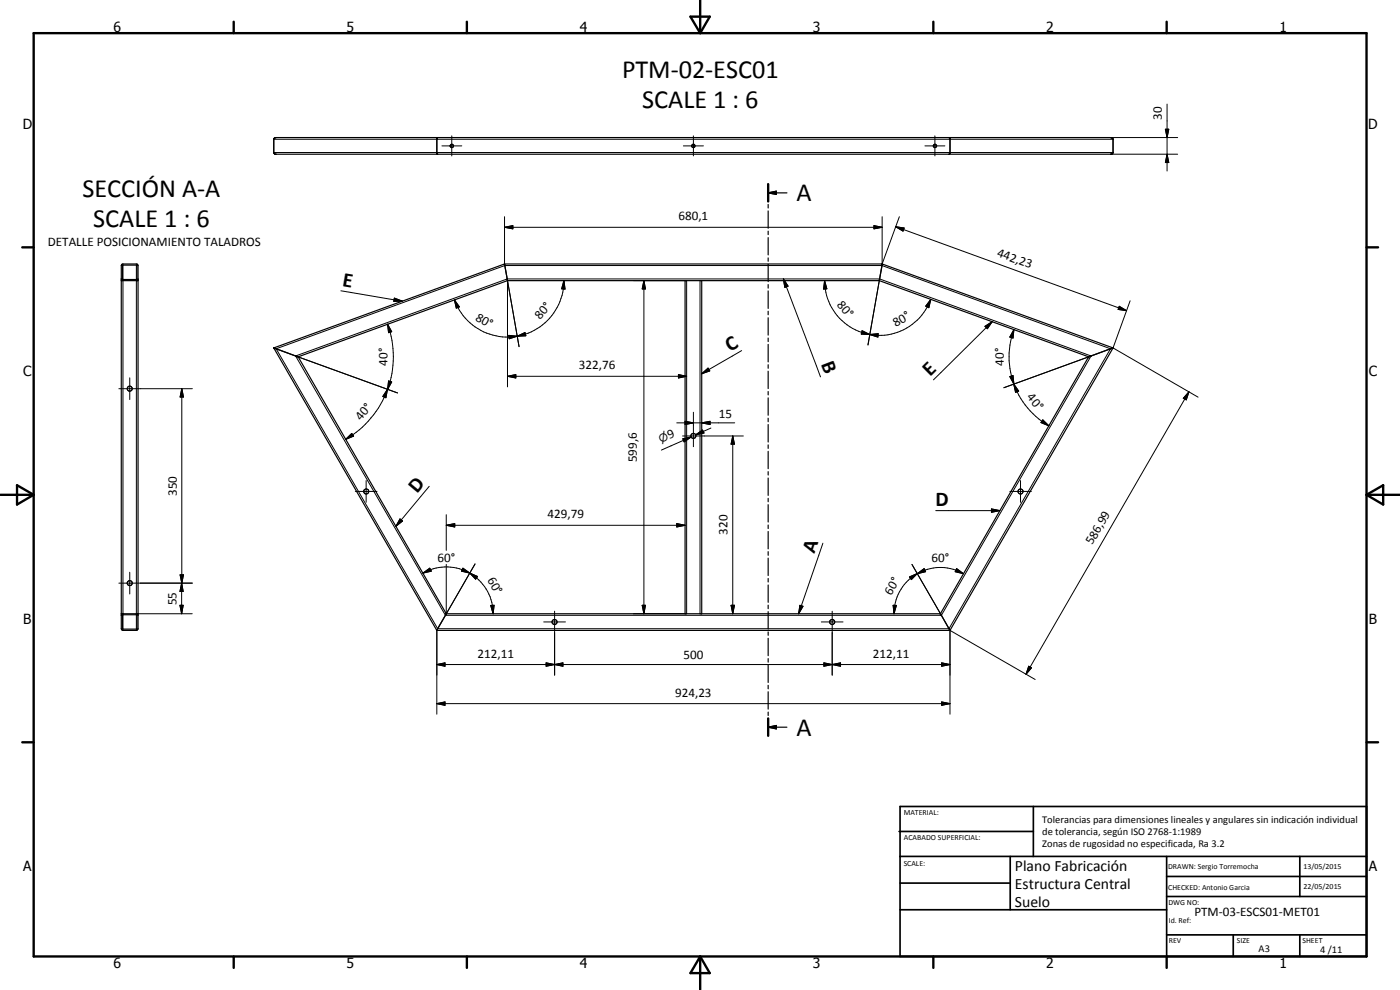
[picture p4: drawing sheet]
<svg xmlns="http://www.w3.org/2000/svg" width="420mm" height="297mm" viewBox="0 0 420 297" stroke-linecap="round" stroke-linejoin="round" font-family="sans-serif">
<g fill="none" stroke="#000" stroke-width=".35">
<path d="M82.2 41.5l.7-.2h250.4l.7 .5v4l-.5 .5h-250.8l-.5-.5zM131.3 41.3l-.2 .4v4.2l.2 .4M230.5 57.9l2.5-.5v.9zM230.5 55.2v5.3M230.5 57.9h5.7M284.8 41.3l.3 .4v4.2l-.2 .4M36.6 79.3l4.3-.1 .5 .5v108.9l-.5 .5h-4l-.5-.5v-108.9zM36.7 79.7l4.3-.2v4.3h-4.2zM151.4 79.2l.9 5M151.4 79.2l-69.2 25.2M151.4 79.2h113.3M230.5 61.3v1.1"/>
<path d="M230.5 63.3v5.2M230.5 69.3v1.1M230.5 71.3v5.2M230.5 77.4v1M230.5 79.3v5.2M264.7 79.2l-.8 5M264.7 79.2l69.3 25.2M36.4 84.2h5M36.4 83.7l.5 .5M41.1 83.8h-.1M41.4 83.7l-.5 .5M152.3 84.2l-62.8 22.9"/>
<path d="M152.3 84.2h111.6M205.6 84.2v99.9M210.6 84.2v99.9M230.5 85.4v1M230.5 87.3v5.2M230.5 93.4v1M230.5 95.3v5.2M263.9 84.2l62.8 22.9M82.2 104.4l7.3 2.7M82.2 104.4l48.9 84.7M89.5 107.1l44.4 77M230.5 101.4v1.1"/>
<path d="M230.5 103.3v5.3M230.5 109.4v1.1M230.5 111.4v5.2M230.5 117.5v1M230.5 119.4v5.2M326.7 107.1l-44.5 77M334 104.4h.1M334 104.4l-7.3 2.7M334 104.4l-48.9 84.7M230.5 125.5v1M230.5 127.4v5.2M230.5 133.5v1"/>
<path d="M230.5 135.4v5.2M230.5 141.5v1M230.5 143.4v5.2M230.5 149.5v1M230.5 151.4v5.2M230.5 157.5v1.1M230.5 159.5v5.2M230.5 165.5v1.1M230.5 167.5v5.2M230.5 173.6v1M230.5 175.5v5.2M36.4 184.1h5"/>
<path d="M36.8 184.5h4.3v4.2h-4.3zM36.8 184.1l-.4 .5M41 184.5h.1M41.1 184.1l.3 .5M131.1 189.1h154M133.9 184.1l-2.8 5M133.9 184.1h148.3M230.5 181.6v1M230.5 183.5v5.2M230.5 189.6v1M230.5 191.5v5.2M230.5 197.6v1.1"/>
<path d="M230.5 199.5v5.3M282.2 184.1l2.9 5M230.5 218.2l2.5-.5v1zM230.5 205.6v1.1M230.5 207.6v5.2M230.5 213.7v1M230.5 215.6v5.2M230.5 218.2h5.7"/>
<circle cx="135.6" cy="43.8" r=".5"/>
<circle cx="208.1" cy="43.8" r=".49"/>
<circle cx="280.6" cy="43.8" r=".49"/>
<circle cx="38.9" cy="116.6" r=".76"/>
<circle cx="208.1" cy="130.8" r=".75"/>
<circle cx="109.9" cy="147.5" r=".75"/>
<circle cx="306.3" cy="147.5" r=".74"/>
<circle cx="38.9" cy="175" r=".76"/>
<circle cx="166.4" cy="186.6" r=".76"/>
<circle cx="249.7" cy="186.6" r=".76"/>
</g>
<g fill="none" stroke="#000" stroke-width=".3">
<path d="M349.7 38.8h1.1l-.5 2.5zM350.3 31.2v20.1M82.2 41.8h251.8M82.2 45.8h251.8M132.6 43.8h6M135.6 40.8v6M205.1 43.8h6M208.1 40.8v6M277.6 43.8h6M280.6 40.8v6M333.3 46.3h20.1M333.3 41.3h20.1"/>
<path d="M350.3 46.3l.5 2.5h-1.1zM36.9 79.5v4.4M40.9 79.5v4.4M151.4 68.2l2.5-.5v1zM151.4 68.2h113.3M151.4 65v14.2M262.3 67.7l2.4 .5-2.4 .5zM264.7 65v14.2l5.2-14.2M268.8 68l2.5 .4-.3 .9zM268.8 68l69.3 25.2M36.9 84.2v99.9M40.9 84.2v99.9h16.8"/>
<path d="M102.3 87.2l18.4 3.1M116.3 97.3l1.2 2.2-.9 .3zM116.3 97.3a28.4 28.4 0 0 1 0 19.5M118.4 89.5l2.3 .8-2.5 .1zM136.4 90l1.5 2.1-1 .4zM136.4 90a16.9 16.9 0 0 0 18.8 10.9M152.2 83.7l-63.5 23.1M152.2 83.7h111.8M152.2 83.7l3.6 20.3M152.3 84.2v31.9M169.2 84.2l.4 2.5h-1zM169.2 84.2a16.9 16.9 0 0 1-14 16.7"/>
<path d="M190.1 84.2h15.5M193.2 84.2l.5 2.5h-1zM193.2 84.2v99.9M206.1 84.2v99.9M210.1 84.2v99.9M235.1 83.7l1.4 2.2-1 .3zM235.1 83.7l11.1 29.4M247.5 84.2l.6 2.5h-.9zM247.5 84.2a16.4 16.4 0 0 0 13.5 16.2M258.7 99.2l2.3 1.2-2.5-.2zM264 83.7l63.4 23.1M264 83.7l-3.5 19.8"/>
<path d="M279.3 89.8l-.5 2.5-1-.4zM279.3 89.8a16.5 16.5 0 0 1-18.3 10.6M295.6 97.9l2.2-1.4-1.5 2.1zM297.8 96.5l-17.6 17.5M304.3 98.9l-.3 2.5-.9-.3zM304.3 98.9a23.5 23.5 0 0 0 0 16.3M335.9 91.9l2.2 1.3-2.5-.4zM339.2 90.3l-5.2 14.1 25.6 14.8M35.7 116.6h22M38.9 113.4v6.5M54.6 116.6l.5 2.5h-1.1zM54.6 116.6l-.1 67.5"/>
<path d="M82.9 104.6l68.6-24.9h113.2l68.6 24.9-48.5 84h-153.5zM88.7 106.8l45 77.8M88.7 106.8l30.6 11.1M116.3 116.8l-.5 2.5-.9-.3zM116.3 116.8a29.1 29.1 0 0 1-12.6 15M116.6 114.3l.9 .3-1.2 2.2zM152.3 112.9l2.5-.5v1zM152.3 112.9h53.8M152.7 100.6l2.5 .3-2.4 .7zM155.2 100.9l2.4-1.1 .2 1zM203.6 112.4l2.5 .5-2.5 .5zM210.6 112.1l1.9-1.7 .5 .9z"/>
<path d="M222.6 105.2l-12 6.9M261 100.4l2.6-.3-.1 1zM303.1 113l.9-.3 .3 2.5zM304.2 115.2l1.5 2.1-.9 .4zM304.2 115.2a24.2 24.2 0 0 0 10.6 12.6M327.4 106.8l-44.9 77.8M327.4 106.8l-26.1 9.5M356.8 117.6l-.8 2.4-.9-.5zM356.8 117.6l-48.9 84.7M103.7 131.8l1.9-1.8 .5 .9zM203.1 126.9h17.4M204.8 130.8h18.3"/>
<path d="M204.9 131.7l2.5-.6-2.1 1.5zM205.6 126.4l2.5 .5-2.5 .5zM207.4 131.1l-2.3 1M207.4 131.1l-8.9 3.9M208.1 123.7v10.3M208.8 130.5l2.1-1.5 .4 .9zM210.6 126.9l2.5-.5v1zM213.3 128.4l-4.5 2.1M219.9 130.8l.5 2.5h-1zM219.9 130.8v53.3M313 126l1.8 1.8-2.4-1zM106.6 147.4h6.5"/>
<path d="M109.9 144.2v6.5M120 155.7l.8 .6-2 1.6zM128.8 145.9l-10 12M133.9 157.6l2.6-.5v1zM133.9 157.6h71.7M133.9 154.4v10.7M203.1 157.1l2.5 .5-2.5 .5zM280.8 153.2h19.2M297.5 152.7l2.5 .5-2.5 .5zM303.1 147.4h6.4M306.3 144.2v6.5M35.7 175h22"/>
<path d="M38.9 171.7v6.5M54 172.5h1.1l-.5 2.5zM54.5 175l.5 2.5h-1zM126.9 172l2.1-1.5 .4 .9zM126.9 172a14.1 14.1 0 0 1 14.1 0M133.9 169.3v14.8M138.9 170.5l2.1 1.5-2.5-.6zM141 172l2.3 1-.6 .8zM141 172a14.1 14.1 0 0 1 7 12.1M142.6 169.2l-8.9 15.4M247 163l-7.3 21.1M273 173.1l2.3-1-1.8 1.8z"/>
<path d="M273.7 169.3l8.8 15.3M275.3 172.1l2.1-1.5 .4 .9zM275.3 172.1a13.8 13.8 0 0 0-6.6 8.7l-.4 3.3M275.3 172.1a13.7 13.7 0 0 1 10.8-1.3l3 1.3M287.1 170.6l2 1.5-2.4-.6zM36.9 184.4v4.4M40.9 184.4v4.4M54 181.6h1l-.5 2.5zM131.1 199.4l2.5-.5v1zM131.1 189.1v25.2M131.1 199.4h154M133.7 184.6h148.8"/>
<path d="M147.3 181.7l1-.1-.3 2.5zM163.2 186.6h6.5M163.9 198.9l2.5 .5-2.5 .5zM166.4 199.4l2.5-.5v1zM166.4 183.4v19.2M190.1 184.1h15.5M192.7 181.6h1l-.5 2.5zM219.4 181.6h1l-.5 2.5zM240.1 181.6l.9 .3-1.3 2.2zM246.5 186.6h6.5M247.3 198.9l2.5 .5-2.5 .5zM247.3 198.9l5 1v-1l-5 1z"/>
<path d="M249.8 199.4l2.5-.5v1zM249.8 183.4v19.2M268 181.6l1 .1-.7 2.4zM282.6 198.9l2.5 .5-2.5 .5zM308.7 199.9l.9 .5-1.7 1.9zM131.1 211.1l2.5-.5v1zM131.1 211.1h154M282.6 210.6l2.5 .5-2.5 .5zM310.7 203.9l-25.6-14.8v25.2"/>
</g>
<g fill="#000">
<circle cx="326.7" cy="107.1" r=".18"/>
<circle cx="133.9" cy="184.1" r=".18"/>
<circle cx="282.2" cy="184.1" r=".18"/>
</g>
<g fill="none" stroke="#000" stroke-width=".71">
<path d="M10.1 9.9h400v277.1h-400zM70.1 6.5v3.4M140.1 6.5v3.4M207.2 5h5.8l-2.9 4.9zM210.1 0v9.9M280.1 6.5v3.4M350.1 6.5v3.4M230.5 55.2v5.3M6.7 74.2h3.4M410.1 74.2h3.5M.1 148.5h10M5.1 145.6l5 2.9-5 2.9z"/>
<path d="M410.1 148.5h10M410.1 148.5l5-2.9v5.8zM230.5 215.6v5.2M6.7 222.7h3.4M410.1 222.7h3.5M70.1 287v3.4M140.1 287v3.4M210.1 287v10M210.1 287l2.9 5h-5.8zM280.1 287v3.4M350.1 287v3.4"/>
</g>
<g fill="none" stroke="#000" stroke-width=".51">
<path d="M269.8 249.5h40.3M270.1 242h140v45h-140zM270.1 257h140M303.2 257v16M310.1 242v15M350.1 257v30M390.1 257v12M270.1 265h33.1M270.1 273h80M350.1 269h60M350.1 263h60M350.1 280.5h60"/>
<path d="M370.1 280.5v6.5M390.1 280.5v6.5"/>
</g>
<g fill="#000">
<path d="M349.7 38.8h1.1l-.5 2.5zM230.5 57.9l2.5-.5v.9zM350.3 46.3l.5 2.5h-1.1zM151.4 68.2l2.5-.5v1zM262.3 67.7l2.4 .5-2.4 .5zM268.8 68l2.5 .4-.3 .9zM116.3 97.3l1.2 2.2-.9 .3zM118.4 89.5l2.3 .8-2.5 .1zM136.4 90l1.5 2.1-1 .4zM155.2 100.9l2.4-1.1 .2 1zM169.2 84.2l.4 2.5h-1zM193.2 84.2l.5 2.5h-1z"/>
<path d="M235.1 83.7l1.4 2.2-1 .3zM247.5 84.2l.6 2.5h-.9zM279.3 89.8l-.5 2.5-1-.4zM295.6 97.9l2.2-1.4-1.5 2.1zM335.9 91.9l2.2 1.3-2.5-.4zM54.6 116.6l.5 2.5h-1.1zM116.3 116.8l-.5 2.5-.9-.3zM116.6 114.3l.9 .3-1.2 2.2zM152.7 100.6l2.5 .3-2.4 .7zM152.3 112.9l2.5-.5v1zM203.6 112.4l2.5 .5-2.5 .5zM210.6 112.1l1.9-1.7 .5 .9z"/>
<path d="M258.7 99.2l2.3 1.2-2.5-.2zM261 100.4l2.6-.3-.1 1zM303.1 113l.9-.3 .3 2.5zM304.3 98.9l-.3 2.5-.9-.3zM304.2 115.2l1.5 2.1-.9 .4zM356.8 117.6l-.8 2.4-.9-.5zM103.7 131.8l1.9-1.8 .5 .9zM204.9 131.7l2.5-.6-2.1 1.5zM205.6 126.4l2.5 .5-2.5 .5zM208.8 130.5l2.1-1.5 .4 .9zM210.6 126.9l2.5-.5v1zM219.9 130.8l.5 2.5h-1z"/>
<path d="M313 126l1.8 1.8-2.4-1zM120 155.7l.8 .6-2 1.6zM133.9 157.6l2.6-.5v1zM203.1 157.1l2.5 .5-2.5 .5zM297.5 152.7l2.5 .5-2.5 .5zM54 172.5h1.1l-.5 2.5zM54.5 175l.5 2.5h-1zM126.9 172l2.1-1.5 .4 .9zM138.9 170.5l2.1 1.5-2.5-.6zM141 172l2.3 1-.6 .8zM273 173.1l2.3-1-1.8 1.8zM275.3 172.1l2.1-1.5 .4 .9z"/>
<path d="M287.1 170.6l2 1.5-2.4-.6zM54 181.6h1l-.5 2.5zM131.1 199.4l2.5-.5v1zM147.3 181.7l1-.1-.3 2.5zM163.9 198.9l2.5 .5-2.5 .5zM166.4 199.4l2.5-.5v1zM192.7 181.6h1l-.5 2.5zM219.4 181.6h1l-.5 2.5zM240.1 181.6l.9 .3-1.3 2.2zM247.3 198.9l2.5 .5-2.5 .5zM249.8 199.4l2.5-.5v1zM268 181.6l1 .1-.7 2.4z"/>
<path d="M282.6 198.9l2.5 .5-2.5 .5zM308.7 199.9l.9 .5-1.7 1.9zM131.1 211.1l2.5-.5v1zM230.5 218.2l2.5-.5v1zM282.6 210.6l2.5 .5-2.5 .5z"/>
</g>
<g font-size="7.9">
<text x="186.7" y="23.4">PTM-02-ESC01</text>
<text x="192.7" y="32.3">SCALE 1 : 6</text>
<text x="24.7" y="59.1">SECCIÓN A-A</text>
<text x="239" y="60.4">A</text>
<text x="28" y="68.2">SCALE 1 : 6</text>
<text x="239" y="220.7">A</text>
</g>
<g font-size="6.3">
<text x="102.6" y="85.9" transform="rotate(10 102.6 85.9)">E</text>
<text x="219" y="105.7" transform="rotate(-30 219 105.7)">C</text>
<text x="246.3" y="109.3" transform="rotate(69 246.3 109.3)">B</text>
<text x="279.1" y="113" transform="rotate(-45 279.1 113)">E</text>
<text x="125.2" y="148.1" transform="rotate(-50 125.2 148.1)">D</text>
<text x="280.8" y="151.8">D</text>
<text x="244.4" y="166.2" transform="rotate(-71 244.4 166.2)">A</text>
</g>
<g font-size="4.7">
<text x="304.6" y="261.2">Plano Fabricación</text>
<text x="304.6" y="266.6">Estructura Central</text>
<text x="304.6" y="272">Suelo</text>
</g>
<g font-size="4.2">
<text x="34" y="9.6">6</text>
<text x="104" y="9.6">5</text>
<text x="174" y="9.6">4</text>
<text x="244" y="9.6">3</text>
<text x="314" y="9.6">2</text>
<text x="384" y="9.6">1</text>
<text x="6.8" y="38.7">D</text>
<text x="410.6" y="38.7">D</text>
<text x="7" y="112.9">C</text>
<text x="410.8" y="112.9">C</text>
<text x="7" y="187.1">B</text>
<text x="410.8" y="187.1">B</text>
<text x="7" y="261.4">A</text>
<text x="410.8" y="261.4">A</text>
<text x="34" y="290.4">6</text>
<text x="104" y="290.4">5</text>
<text x="174" y="290.4">4</text>
<text x="244" y="290.4">3</text>
<text x="314" y="290.4">2</text>
<text x="384" y="290.4">1</text>
</g>
<g font-size="3.9">
<text x="348.7" y="36" transform="rotate(-90 348.7 36)">30</text>
<text x="203.7" y="66.1">680,1</text>
<text x="14.3" y="73.9">DETALLE POSICIONAMIENTO TALADROS</text>
<text x="299" y="76.8" transform="rotate(20 299 76.8)">442,23</text>
<text x="142.5" y="95.9" transform="rotate(30 142.5 95.9)">80°</text>
<text x="162.1" y="95.9" transform="rotate(-50 162.1 95.9)">80°</text>
<text x="251.1" y="91.5" transform="rotate(50 251.1 91.5)">80°</text>
<text x="268.8" y="98.1" transform="rotate(-30 268.8 98.1)">80°</text>
<text x="116.3" y="109.8" transform="rotate(-90 116.3 109.8)">40°</text>
<text x="173.7" y="110.8">322,76</text>
<text x="301.3" y="109.8" transform="rotate(-90 301.3 109.8)">40°</text>
<text x="308.1" y="119.3" transform="rotate(50 308.1 119.3)">40°</text>
<text x="215.8" y="125.3">15</text>
<text x="108.3" y="126.4" transform="rotate(-50 108.3 126.4)">40°</text>
<text x="200.9" y="131.7" transform="rotate(-24 200.9 131.7)">9</text>
<text x="191.2" y="138.7" transform="rotate(-90 191.2 138.7)">599,6</text>
<text x="53" y="148.8" transform="rotate(-90 53 148.8)">350</text>
<text x="164.3" y="155.5">429,79</text>
<text x="218.3" y="160.4" transform="rotate(-90 218.3 160.4)">320</text>
<text x="327.8" y="163.6" transform="rotate(-60 327.8 163.6)">586,99</text>
<text x="131.3" y="168.5">60°</text>
<text x="279.6" y="168.7">60°</text>
<text x="146.2" y="174" transform="rotate(60 146.2 174)">60°</text>
<text x="267.5" y="178.7" transform="rotate(-60 267.5 178.7)">60°</text>
<text x="52.9" y="181.5" transform="rotate(-90 52.9 181.5)">55</text>
<text x="143.3" y="197.3">212,11</text>
<text x="205.1" y="197.8">500</text>
<text x="261.9" y="197.3">212,11</text>
<text x="202.6" y="209">924,23</text>
<text x="358.5" y="275">PTM-03-ESCS01-MET01</text>
</g>
<text font-size="3.3" x="198.3" y="132.8" transform="rotate(-24 198.3 132.8)">n</text>
<g font-size="3.1">
<text x="312.7" y="246.8">Tolerancias para dimensiones lineales y angulares sin indicación individual</text>
<text x="312.7" y="250.4">de tolerancia, según ISO 2768-1:1989</text>
<text x="312.7" y="254">Zonas de rugosidad no especificada, Ra 3.2</text>
<text x="377.7" y="285.6">A3</text>
<text x="396.2" y="285.9">4 /11</text>
</g>
<g font-size="2.4">
<text x="271.2" y="244.4">MATERIAL:</text>
<text x="271.3" y="252">ACABADO SUPERFICIAL:</text>
<text x="271.2" y="259.7">SCALE:</text>
<text x="350.6" y="260.8">DRAWN: Sergio Torremocha</text>
<text x="391.2" y="260.6">13/05/2015</text>
<text x="350.6" y="267">CHECKED: Antonio Garcia</text>
<text x="391.2" y="266.7">22/05/2015</text>
<text x="350.6" y="271.4">DWG NO:</text>
<text x="350.8" y="276.9">Id. Ref:</text>
<text x="350.8" y="282.8">REV</text>
<text x="371.2" y="282.9">SIZE</text>
<text x="390.9" y="282.9">SHEET</text>
</g>
</svg>
